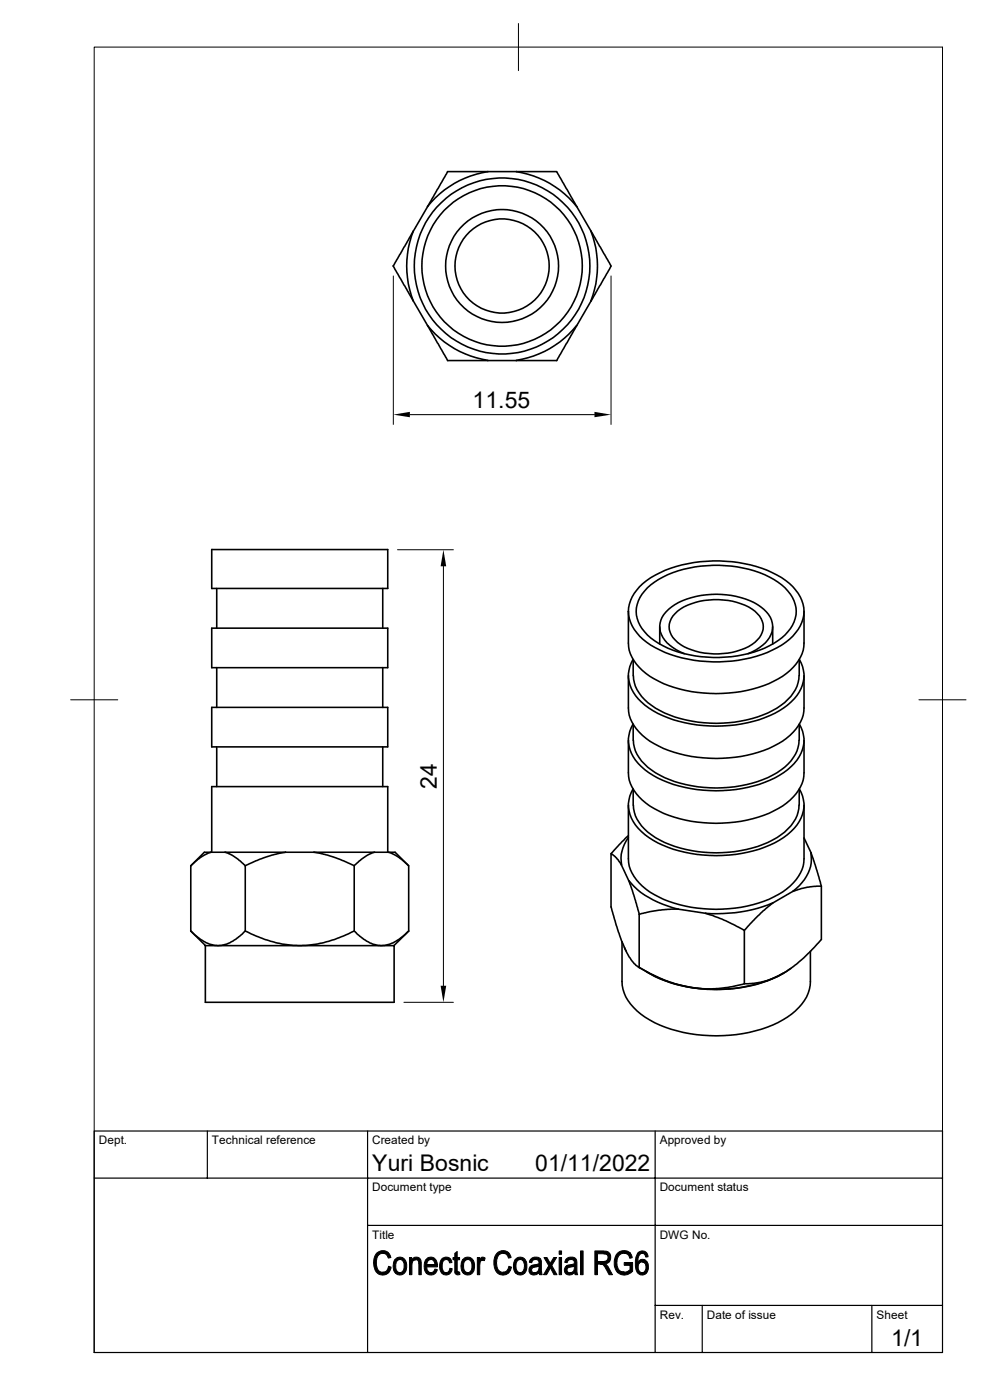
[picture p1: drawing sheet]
<svg xmlns="http://www.w3.org/2000/svg" width="210mm" height="297mm" viewBox="0 0 210 297" stroke-linecap="round" stroke-linejoin="round" font-family="sans-serif">
<g fill="none" stroke="#000" stroke-width=".34">
<path d="M103.5 36.4h-8a.55 .55 0 0 0-.5 0 .55 .55 0 0 0-.3 .5l-11 19.1a.55 .55 0 0 0 0 .9l4 6.9M103.5 36.4h14a.55 .55 0 0 1 .6 0 .55 .55 0 0 1 .3 .5l3.9 6.9M103.5 36.4a20.4 20.4 0 0 0-12.8 7.4M109.5 36.4a20.4 20.4 0 0 1 12.8 7.4M87.7 49a20.3 20.3 0 0 0 0 14.8M122.3 43.8l7.1 12.2a.55 .55 0 0 1 0 .9l-4 6.9M125.3 49a20.3 20.3 0 0 1 0 14.8M87.7 63.8l7 12.2a.55 .55 0 0 0 .3 .5 .55 .55 0 0 0 .5 0h8M90.7 69a20.4 20.4 0 0 0 12.8 7.5M122.3 69a20.4 20.4 0 0 1-12.8 7.5M125.4 63.8l-7 12.2a.55 .55 0 0 1-.3 .5 .55 .55 0 0 1-.6 0h-14M44.9 116.6h37.4v8.2h-37.4z"/>
<path d="M44.9 133.3h37.4v8.3h-37.4zM46 124.8v8.5M81.2 124.8v8.5M133.3 129.7v6.7a9 9 0 0 0 4.5 7.1 28.5 28.5 0 0 0 20.7 3 18.6 18.6 0 0 0 10.4-5.6 7 7 0 0 0 1.7-4.5v-6.7M134.3 139.9a7 7 0 0 0 1.8 9 22.9 22.9 0 0 0 14.5 5.1 27 27 0 0 0 15.6-3.8 8.6 8.6 0 0 0 4.4-7.2 7.1 7.1 0 0 0-1-3.1M134.3 140v3.3M135.7 124.5a21.5 21.5 0 0 1 12.8-5.3 28.4 28.4 0 0 1 17.3 3.4 8.7 8.7 0 0 1 4.7 7.9 10.4 10.4 0 0 1-6.7 7.4 29.3 29.3 0 0 1-24.8-.5 10.1 10.1 0 0 1-5.6-6.9 7.5 7.5 0 0 1 2.3-6zM137.3 124.7a20.3 20.3 0 0 1 12.7-4.7 23.3 23.3 0 0 1 15.8 4.1 6.9 6.9 0 0 1 2.9 7.1 9.9 9.9 0 0 1-5.5 5.8 26.5 26.5 0 0 1-23.5-.5 8.4 8.4 0 0 1-4.7-6.8 7.1 7.1 0 0 1 2.3-5zM140 133v3.7M143.7 129.7a14.9 14.9 0 0 1 13.5-1.6 6 6 0 0 1 4.7 4.9 6 6 0 0 1-4.7 4.8 15.8 15.8 0 0 1-12.8-1.1 4.3 4.3 0 0 1-2.2-4.9 4.7 4.7 0 0 1 1.5-2.1zM145.2 138.7a8.2 8.2 0 0 1-5.1-4.7 4.9 4.9 0 0 1 2.4-5.3 18 18 0 0 1 18.9 0 4.7 4.7 0 0 1 1.8 6.6 9.2 9.2 0 0 1-4.5 3.4M163.9 133v3.7"/>
<path d="M169.5 140v3.3M44.9 150.1h37.4v8.4h-37.4zM46 141.6v8.5M46 158.5v8.4M81.2 141.6v8.5M81.2 158.5v8.4M133.3 143.3v6.9a9 9 0 0 0 4.5 7 28.5 28.5 0 0 0 20.7 3 18.6 18.6 0 0 0 10.4-5.6 7 7 0 0 0 1.7-4.4v-6.9M133.3 157.1v6.9a9 9 0 0 0 4.5 7 28.5 28.5 0 0 0 20.7 3 18.6 18.6 0 0 0 10.4-5.6 7 7 0 0 0 1.7-4.4v-6.9M134.3 153.6a7 7 0 0 0 1.8 9 22.9 22.9 0 0 0 14.5 5.1 27 27 0 0 0 15.6-3.8 8.6 8.6 0 0 0 4.4-7.2 7.1 7.1 0 0 0-1-3.1M134.3 153.7v3.4M134.4 143.3a8.7 8.7 0 0 0 4.7 6.9 27.4 27.4 0 0 0 20.5 2.2 14.6 14.6 0 0 0 9.1-6.1 6.8 6.8 0 0 0 .8-3M134.4 157.1a8.7 8.7 0 0 0 4.7 6.9 27.4 27.4 0 0 0 20.5 2.2 14.6 14.6 0 0 0 9.1-6.2 6.8 6.8 0 0 0 .8-2.9"/>
<path d="M169.5 153.7v3.4M133.3 177.3l-3.7 3.8M133.3 177.7a7.5 7.5 0 0 0-1.4 5.8M133.3 170.8v11.4a9 9 0 0 0 4.5 7 28.5 28.5 0 0 0 20.7 3 18.6 18.6 0 0 0 10.4-5.6 7 7 0 0 0 1.7-4.4v-11.4M134.3 167.4a7 7 0 0 0 1.8 9 22.9 22.9 0 0 0 14.5 5.1 27 27 0 0 0 15.6-3.8 8.6 8.6 0 0 0 4.4-7.3 7.1 7.1 0 0 0-1-3M134.3 167.5v3.3M134.4 170.8a8.7 8.7 0 0 0 4.7 6.9 27.3 27.3 0 0 0 25.7 0 8.7 8.7 0 0 0 4.7-6.9M169.5 167.5v3.3M170.6 177.8l1.9 4.4 1.7 5.8v11.3l-2.5 2.7-2.7 2.6-2.7 1.8-1.7 .9a14.6 14.6 0 0 1-6.7 1.4M40.5 197.5l3.1 3.1M40.5 197.5l.6 .6a7.1 7.1 0 0 0 6.2 2.4 9.8 9.8 0 0 0 4.7-3M40.5 183.7v13.8"/>
<path d="M44.7 180.8h-1.4l-2.8 2.9M44.7 180.8l-2.3 1.2-1.9 1.7M44.7 180.8h3.1M44.9 180.8v-13.9h37.4v13.9M47.8 180.8l1.4 .6 .9 .6 1.9 1.7M47.8 180.8h12.8M52 197.5a23.8 23.8 0 0 0 14.6 2.9 29.8 29.8 0 0 0 8.5-2.9M52 183.7v13.8M60.6 180.8l-2.9 .6-1.8 .6-3.9 1.7M60.6 180.8h6M66.6 180.8h12.8M66.6 180.8l2.8 .6 1.8 .6 3.9 1.7"/>
<path d="M79.4 180.8l-1.4 .6-.9 .6-2 1.7v13.8a8.7 8.7 0 0 0 6 3.1h.1a8.9 8.9 0 0 0 5.5-3.1M79.4 180.8h3M82.4 180.8h1.4l2.9 2.9M82.4 180.8l2.4 1.2 1.9 1.7v13.8M86.7 197.5l-3.1 3.1M131.8 183.5l2 4.5 1.8 6M131.8 183.5l-1.1-1.6-1.1-.8v11.3l1.6 5.3 1.7 4.2 1.2 2 .8 .9 .7 .5v-11.3M132 199.8v8.4a9.5 9.5 0 0 0 4.8 7.6 29.5 29.5 0 0 0 19.4 3.7 23.7 23.7 0 0 0 12.5-5 8.3 8.3 0 0 0 3.2-6.3v-6.4M133.4 186.9a19.1 19.1 0 0 0 10.4 6M143.8 192.9l5.9 .9M143.8 192.9l-3.9 .2-4.3 .9M149.7 193.8l3.5 1.2 4.7 2.4"/>
<path d="M157.9 197.4v11.3M163.9 191.6a31 31 0 0 1-14.2 2.2M168.2 189.1l-4.2 2.5-1 .7-2.9 2.7-2.2 2.4M172 180.9a8.4 8.4 0 0 1-3.8 8.2M174.2 188l-2.9 .2-3.1 .9M43.6 200.6h40v12h-40zM132.5 201l.3 .8M135.6 205.3l3.8 1.9a25.2 25.2 0 0 0 18.5 1.5M135.6 205.2l2.2 1.3M137.8 206.5a31.5 31.5 0 0 0 25.3 1.4l3-1.4M166.1 206.5h.1M167.8 205.4a27.2 27.2 0 0 1-16.4 4.5 27.7 27.7 0 0 1-14.3-3.8"/>
<circle cx="106.5" cy="56.4" r="18.6"/>
<circle cx="106.5" cy="56.4" r="12"/>
<circle cx="106.5" cy="56.4" r="10"/>
<circle cx="106.5" cy="56.4" r="17"/>
</g>
<path d="M20 10h179.9v276.9h-179.9zM110 5v10M83.4 58.5v31.5M129.6 58.5v31.5M87 88h39.1M84.3 116.6h11.9M94.1 120.1v89M15 148.5h10M194.9 148.5h10M85.7 212.6h10.5" fill="none" stroke="#000" stroke-width=".21"/>
<path d="M20 239.9h179.9v47h-179.9zM44 239.9v10M78 239.9v47M139 239.9v47M20 249.9h179.9M78 260h121.9M139 276.9h60.9M149 276.9v10M185 276.9v10" fill="none" stroke="#000" stroke-width=".25"/>
<g fill="#000" stroke="#000" stroke-width=".21">
<path d="M79.8 265.9a1.79 1.79 0 0 1 2.7 0h-1.3a1.6 1.6 0 0 0-1.4 2 1.65 1.65 0 0 0 1.4 2l1.2 .1a1.84 1.84 0 0 1-2 .3 1.84 1.84 0 0 1-1.1-1.7v-.2a3.3 3.3 0 0 1 .5-2.5z" fill-rule="evenodd"/>
<path d="M82.4 268.6l.6 .2-.4 1-.2 .2-1.2-.1a1.22 1.22 0 0 0 1.2-1.3z" fill-rule="evenodd"/>
<path d="M81.2 265.9h1.3l.4 .9-.5 .1-.4-.8z" fill-rule="evenodd"/>
<path d="M83.8 267.2h1a1.33 1.33 0 0 0-.8 1.9l.3 .6 .5 .3h-1a2.62 2.62 0 0 1 0-2.8z" fill-rule="evenodd"/>
<path d="M83.9 267.1a1.46 1.46 0 0 1 1.7-.2 1.46 1.46 0 0 1 .7 1.7 1.48 1.48 0 0 1-.6 1.6 1.48 1.48 0 0 1-1.7 0l-.2-.2h1a1.59 1.59 0 0 0 .8-2.4l-.6-.4h-1.2z" fill-rule="evenodd"/>
<path d="M86.9 266.8h.4v.5h.6l-.3 .2-.2 .5v2.4h-.5z" fill-rule="evenodd"/>
<path d="M87.4 267.2l.8 .1h-.9z" fill-rule="evenodd"/>
<path d="M87.5 267a1.12 1.12 0 0 1 1.4-.1 1.12 1.12 0 0 1 .5 1.3v2.2h-.5l-.2-2.9-.4-.2-.9-.1z" fill-rule="evenodd"/>
<path d="M90.3 267.3l1.1-.1-.7 .4-.1 .7h2.2v.5h-2.3l.3 .8 .3 .3 .3 .1h-1a2.55 2.55 0 0 1-.1-2.7z" fill-rule="evenodd"/>
<path d="M90.6 267a1.38 1.38 0 0 1 1.5-.1 1.38 1.38 0 0 1 .7 1.4h-2.2h1.6l-.1-.7-.3-.3-1.4-.1z" fill-rule="evenodd"/>
<path d="M90.4 270h1.3l.3-.3 .2-.5 .6 .1a1.35 1.35 0 0 1-1 1.1 1.35 1.35 0 0 1-1.4-.4z" fill-rule="evenodd"/>
<path d="M93.7 267.1a1.29 1.29 0 0 1 1.9 .1h-.9a1.28 1.28 0 0 0-.9 1.7l.2 .8 .7 .3h-1.1a2.78 2.78 0 0 1 .1-2.9z" fill-rule="evenodd"/>
<path d="M93.6 270l1.4-.1 .3-.3 .1-.5 .5 .1a1.29 1.29 0 0 1-.8 1.2 1.29 1.29 0 0 1-1.5-.4z" fill-rule="evenodd"/>
<path d="M94.7 267.2h.9l.3 .6-.5 .1-.1-.1a.65 .65 0 0 0-.6-.6z" fill-rule="evenodd"/>
<path d="M96.5 265.9l.5-.4v1.3h.5v.5h-.5v2.4l.3 .2h-.8v-2.6h-.4v-.5h.4z" fill-rule="evenodd"/>
<path d="M96.5 269.9h1l.1 .5a.73 .73 0 0 1-1.1-.5z" fill-rule="evenodd"/>
<path d="M98.2 267.2h1a1.33 1.33 0 0 0-.8 1.9l.3 .6 .5 .3h-1a2.62 2.62 0 0 1 0-2.8z" fill-rule="evenodd"/>
<path d="M98.3 267.1a1.46 1.46 0 0 1 1.7-.2 1.46 1.46 0 0 1 .7 1.7 1.48 1.48 0 0 1-.6 1.6 1.48 1.48 0 0 1-1.7 0l-.2-.2h1a1.59 1.59 0 0 0 .7-2.4l-.5-.4h-1.2z" fill-rule="evenodd"/>
<path d="M101.3 266.8h.4v.5h.7a1.01 1.01 0 0 0-.6 1.2v1.9h-.5z" fill-rule="evenodd"/>
<path d="M102 266.9l.1-.1a.62 .62 0 0 1 .8 .1l-.2 .6-1-.2z" fill-rule="evenodd"/>
<path d="M105.4 265.9a1.79 1.79 0 0 1 2.6 0h-1.2a1.68 1.68 0 0 0-1.5 2.1 1.58 1.58 0 0 0 1.4 1.9l1.2 .1a1.87 1.87 0 0 1-2.1 .3 1.87 1.87 0 0 1-1-1.9v-.1a3.4 3.4 0 0 1 .6-2.4z" fill-rule="evenodd"/>
<path d="M107.9 268.6l.6 .2-.6 1.2-1.2-.1a1.29 1.29 0 0 0 1.2-1.3z" fill-rule="evenodd"/>
<path d="M106.8 265.9h1.2l.4 .9-.5 .1-.5-.8z" fill-rule="evenodd"/>
<path d="M109.2 267.3l1.2-.1a1.49 1.49 0 0 0-.8 2.2l.2 .3 .6 .3h-1.1a2.88 2.88 0 0 1-.1-2.7z" fill-rule="evenodd"/>
<path d="M109.4 267.1a1.44 1.44 0 0 1 1.7-.2 1.44 1.44 0 0 1 .7 1.7 1.46 1.46 0 0 1-.7 1.6 1.46 1.46 0 0 1-1.8-.2h1.1a1.58 1.58 0 0 0 .7-2.2l-.6-.6h-1.2z" fill-rule="evenodd"/>
<path d="M112.5 267.2h1.1a.72 .72 0 0 0-.8 .7l-.5-.1z" fill-rule="evenodd"/>
<path d="M112.5 268.6h1.8l-.5 .2a.75 .75 0 0 0-.8 .2 .75 .75 0 0 0-.1 .8l.3 .2h1.1a1.12 1.12 0 0 1-1.7 .3 1.12 1.12 0 0 1-.1-1.7z" fill-rule="evenodd"/>
<path d="M112.5 267.2a1.32 1.32 0 0 1 1.3-.5 1.32 1.32 0 0 1 1.1 .9v2.1l.1 .7h-.5l-.1-.4h-.7l.6-.7v-.7h-1.6l1-.3a.53 .53 0 0 0 .6-.5 .53 .53 0 0 0-.5-.6z" fill-rule="evenodd"/>
<path d="M113.4 270h1z" fill-rule="evenodd"/>
<path d="M115.4 266.8h.6l2.2 3.6h-.7z" fill-rule="evenodd"/>
<path d="M116.4 268.5l.4 .5-.8 1.4h-.7z" fill-rule="evenodd"/>
<path d="M117.5 266.8h.6l-1 1.7-.4-.4z" fill-rule="evenodd"/>
<path d="M118.6 266.8h.5v3.6h-.5z" fill-rule="evenodd"/>
<path d="M118.6 265.4h.5v.7h-.5z" fill-rule="evenodd"/>
<path d="M120 267.3l1.1-.1a.73 .73 0 0 0-.8 .7l-.5-.1z" fill-rule="evenodd"/>
<path d="M120 268.7l.2-.1h1.6l-.7 .2a.61 .61 0 0 0-.8 .5 .61 .61 0 0 0 .6 .7h.9a1.12 1.12 0 0 1-1.6 .3 1.12 1.12 0 0 1-.2-1.6z" fill-rule="evenodd"/>
<path d="M120.2 267a1.27 1.27 0 0 1 1.5-.3 1.27 1.27 0 0 1 .7 1.4v1.8l.2 .5h-.6l-.1-.4h-.7l.6-.5v-.9h-1.6l.9-.3a.58 .58 0 0 0 .7-.5 .58 .58 0 0 0-.7-.6h-1z" fill-rule="evenodd"/>
<path d="M120.9 270h1z" fill-rule="evenodd"/>
<path d="M123.1 265.4h.6v5h-.6z" fill-rule="evenodd"/>
<path d="M126.2 265.4h2.4l.4 .2 .4 .4h-2.7v1.6h2.6l-.7 .5-1.9 .1v2.2h-.5z" fill-rule="evenodd"/>
<path d="M127.4 268.2l1-.1 .2 .2 1.3 2.1h-.7l-.5-1a1.44 1.44 0 0 0-1.3-1.2z" fill-rule="evenodd"/>
<path d="M128.1 266h1.3l.1 1-.2 .6h-2.6h1.2a.84 .84 0 0 0 1.1-.7 .84 .84 0 0 0-.9-.9z" fill-rule="evenodd"/>
<path d="M130.9 266a2.05 2.05 0 0 1 2.8-.1h-1.3a1.74 1.74 0 0 0-1.5 2.3 1.53 1.53 0 0 0 1.5 1.7l-1.4 .1a3.3 3.3 0 0 1-.1-4z" fill-rule="evenodd"/>
<path d="M132.4 265.9h1.3l.4 .9-.5 .2-.5-.9z" fill-rule="evenodd"/>
<path d="M132.4 267.8h1.8l-.1 2a2.3 2.3 0 0 1-3.1 .2l1.8-.1 .8-.5v-1h-1.2z" fill-rule="evenodd"/>
<path d="M135.3 265.9h1a1.62 1.62 0 0 0-1 1.9h.5a1.28 1.28 0 0 0 .4 2.2h1a1.35 1.35 0 0 1-1.6 .4 1.35 1.35 0 0 1-.8-1.5v-.8a3.4 3.4 0 0 1 .5-2.2z" fill-rule="evenodd"/>
<path d="M135.3 265.9a1.23 1.23 0 0 1 1.4-.5 1.23 1.23 0 0 1 .8 1.2l-.5 .1-.2-.6-.4-.2z" fill-rule="evenodd"/>
<path d="M135.6 267.4a1.09 1.09 0 0 1 1.6 .2l-1.9 .2z" fill-rule="evenodd"/>
<path d="M136.2 267.7l1-.1a2.24 2.24 0 0 1 0 2.4h-1a1.21 1.21 0 0 0 .8-1.1 1.21 1.21 0 0 0-.8-1.2z" fill-rule="evenodd"/>
</g>
<path d="M83.4 88l3.6-.6v1.1zM126.1 87.4l3.5 .6-3.5 .5zM94.1 116.6l.6 3.5h-1.2zM93.5 209.1h1.2l-.6 3.5z" fill="#000"/>
<g font-size="4.9">
<text x="100.2" y="86.5">11.55</text>
<text x="92.7" y="167.3" transform="rotate(-90 92.7 167.3)">24</text>
<text x="79" y="248.5">Yuri Bosnic</text>
<text x="113.5" y="248.5">01/11/2022</text>
<text x="189.1" y="285.6">1/1</text>
</g>
<g font-size="2.5">
<text x="21" y="242.7">Dept.</text>
<text x="45" y="242.7">Technical reference</text>
<text x="78.9" y="242.7">Created by</text>
<text x="140" y="242.7">Approved by</text>
<text x="79" y="252.8">Document type</text>
<text x="139.9" y="252.8">Document status</text>
<text x="79" y="262.8">Title</text>
<text x="139.9" y="262.8">DWG No.</text>
<text x="140" y="279.7">Rev.</text>
<text x="149.9" y="279.7">Date of issue</text>
<text x="186" y="279.7">Sheet</text>
</g>
</svg>
